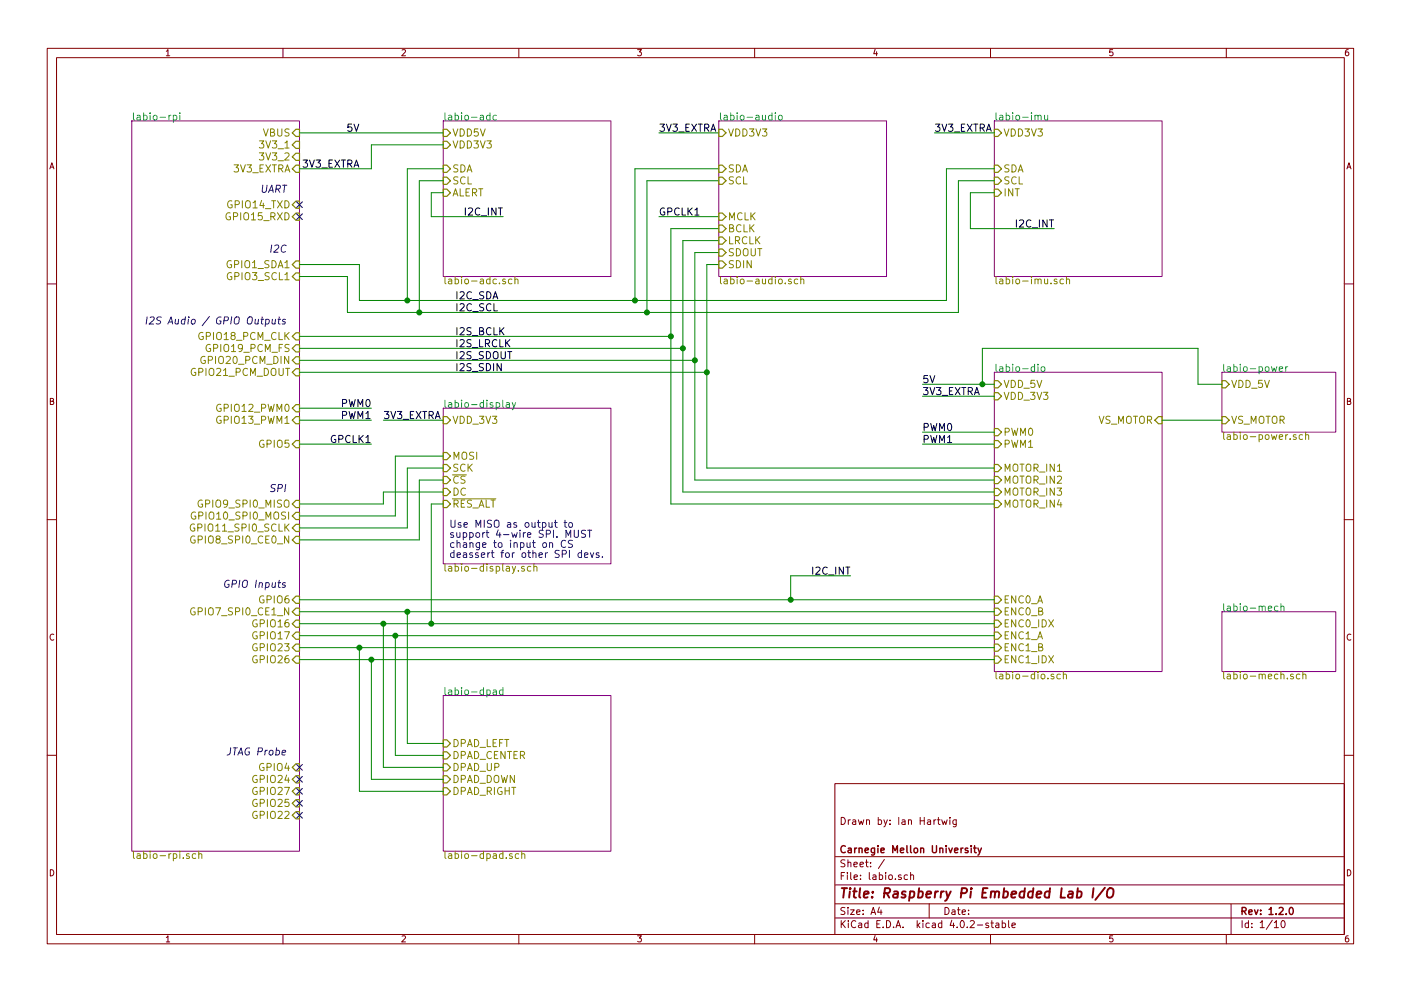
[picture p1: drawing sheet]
<svg xmlns="http://www.w3.org/2000/svg" width="297mm" height="210mm" viewBox="0 0 297 210" stroke-linecap="round" stroke-linejoin="round" font-family="sans-serif">
<g fill="none" stroke="#840000" stroke-width=".21">
<path d="M10 10.3h277v189.9h-277zM12 12.2h273v186.1h-273zM60 10.3v1.9M110 10.3v1.9M160 10.3v1.9M210 10.3v1.9M260 10.3v1.9M10 60.2h2M285 60.2h2M10 110.3h2M285 110.3h2M10 160.2h2"/>
<path d="M177 166.3h108v32h-108zM198.8 173.9h.5M199 173.4v1.3l.3 .2M199.7 173.9l.3 1 .3-.7 .2 .7 .3-1M201.4 173.4v.2M201.4 173.9v1M202.7 173.9v1.4l-.2 .1h-.4M202.7 174l-.4-.1-.3 .3 .1 .6 .2 .1 .4-.1M285 160.2h2M60 198.3v1.9M110 198.3v1.9M160 198.3v1.9"/>
<path d="M177 194.8h108M177 191.8h108M177 187.8h108M177 181.8h108M186.4 192.5l-.3 1h.9M186.8 193v1M187.5 182.3l-1.3 2M192.4 185.7l-.4-.1-.3 .3 .1 .6 .2 .1 .4-.1M193.1 185.7l.2-.1 .3 .1 .1 .9M193.1 185.1v1.5M197 191.8v3M209.6 195.9l-.4-.1-.2 .2 .1 .3 .5 .1v.3h-.6"/>
<path d="M210 198.3v1.9M210.1 195.8h.5M210.3 195.3v1.3l.3 .2M211.2 195.9h.5l.1 .9M211.8 196.2l-.7 .3 .2 .3 .5-.1M212.5 195.9l.4-.1 .3 .3-.1 .6h-.6M212.5 195.3v1.5M213.8 195.3v1.3l.2 .2M214.6 196.3l.7-.1-.1-.3-.4-.1-.2 .2v.7h.6M260 198.3v1.9M261 191.8v6.5M270.2 195.8l.4-.5v1.5"/>
<path d="M270.2 196.8h.8M271.8 195.5l.2-.2a.8 .8 0 0 1 .5 .8 .8 .8 0 0 1-.5 .7l-.4-.5z"/>
</g>
<path d="M205.9 179.4v.2M205.9 179.9v1M206.4 179.9h.6M206.6 179.4v1.3l.4 .2M207.3 179.9l.4 1M208.1 179.9l-.5 1.4-.3 .1M273.5 192.7l.2-.2a.8 .8 0 0 1 .5 .8 .8 .8 0 0 1-.5 .7l-.4-.5z" fill="none" stroke="#840000" stroke-width=".3"/>
<path d="M228.4 189.2l.6-.1 .3 .2-.1 1a.67 .67 0 0 1-.9 0M231.9 188.4l-.3 2M234.3 188.3l-2.1 2.6M234.9 188.7a.66 .66 0 0 1 1.1 0 1.43 1.43 0 0 1-.5 1.7l-.6-.1a1.49 1.49 0 0 1 0-1.6z" fill="none" stroke="#840000" stroke-width=".41"/>
<path d="M27.9 25.6h35.6v155h-35.6zM94 25.6h35.5v33.1h-35.5zM152.4 25.6h35.6v33.1h-35.6zM210.8 25.6h35.6v33.1h-35.6zM210.8 79h35.6v63.5h-35.6zM259.1 79h24.1v12.7h-24.1zM94 86.6h35.5v33h-35.5zM259.1 129.8h24.1v12.7h-24.1zM94 147.6h35.5v33h-35.5z" fill="none" stroke="#840084" stroke-width=".21"/>
<g fill="none" stroke="#008484" stroke-width=".21">
<path d="M36.2 24.5l-.4 .3M36.8 24.5h.4l.3 .3-.2 .6h-.5M36.8 24.5v1.5M38.1 23.9v.2M38.1 24.5v1M103.9 24.5h-.4l-.4 .3 .2 .6h.6M103.9 23.9v1.6M105.3 24.5h-.5l-.3 .3 .2 .6h.6M163.7 24.5h-.5l-.3 .3 .2 .6h.6M163.7 23.9v1.6M164.4 23.9v.2M164.4 24.5v1"/>
<path d="M165.1 24.6l.3-.1 .4 .1 .1 .6-.2 .2-.3 .1-.3-.2zM219.4 24.6l.1-.1a.36 .36 0 0 1 .6 .2v.8M220.1 24.7a.35 .35 0 0 1 .3-.3 .35 .35 0 0 1 .4 .3v.8M221.5 24.5v.9l.4 .1 .2-.2M222.1 24.5v1M220.1 77.3v.1M220.1 77.8v1M220.8 77.9l.2-.1 .5 .1v.6l-.1 .2-.4 .1-.2-.1zM271.2 78.3l.8-.1-.1-.3-.5-.1-.2 .2 .1 .7h.6M272.6 77.8v1M273 77.8l-.4 .3M106.6 84.9v1.3l.2 .2"/>
<path d="M107.4 85.5h.5l.1 .9M108 85.8l-.6 .1a.3 .3 0 0 0 .1 .5h.5M108.6 85.4l.4 1M109.3 85.4l-.5 1.4-.2 .1M270.9 128.7l-.4-.1-.3 .3 .2 .6h.5M271.6 128.7h.1a.36 .36 0 0 1 .5 .1v.8M271.6 128.1v1.5M104.6 146.5h.6l.1 .9M105.3 146.7l-.7 .2a.3 .3 0 0 0 .1 .5l.6-.1M106.6 146.5l-.4-.1-.3 .3 .1 .6h.6M106.6 145.9v1.5"/>
</g>
<g fill="none" stroke="#848400" stroke-width=".21">
<path d="M107.1 59.3l-.3-.1-.2 .2v.2l.5 .2v.3h-.5M108.5 59.3l-.4-.1-.3 .3 .1 .6h.6M109.2 59.4v-.1a.36 .36 0 0 1 .6 .1v.8M109.2 58.7v1.5M167.7 59.3l-.3-.1-.2 .2v.2l.5 .2v.3h-.5M169.1 59.3l-.4-.1-.3 .3 .2 .6h.5M169.8 59.4v-.1a.36 .36 0 0 1 .6 .1v.8M169.8 58.7v1.5M224.1 59.3l-.4-.1-.2 .2 .1 .2 .5 .2v.3h-.6M225.5 59.3l-.5-.1-.3 .3 .2 .6h.6M226.1 59.4l.1-.1a.36 .36 0 0 1 .6 .1v.8M226.1 58.7v1.5"/>
<path d="M274.8 92.3l-.4-.1-.2 .3 .1 .2 .5 .1v.4h-.6M276.2 92.3l-.5-.1-.3 .3 .2 .7h.6M276.8 92.4l.1-.1a.36 .36 0 0 1 .6 .2v.7M276.8 91.7v1.5M41.2 111.2a.71 .71 0 0 0-.9 .7 .71 .71 0 0 0 .9 .7l.1-.6h-.3M41.3 113.8a.71 .71 0 0 0-.9 .7 .71 .71 0 0 0 .9 .7l.1-.6h-.3M41.4 108.7a.71 .71 0 0 0-.9 .7 .71 .71 0 0 0 .9 .7l.1-.6h-.3M42.9 106.2a.71 .71 0 0 0-.9 .7 .71 .71 0 0 0 .9 .6l.1-.5h-.4M95.9 105.8h9.2M113.2 119.7v1.5M41.3 129a.71 .71 0 0 0-.9 .7 .71 .71 0 0 0 .9 .7l.1-.6h-.3M111.2 120.2h-.4l-.2 .2v.2l.6 .1v.4h-.6"/>
<path d="M112.5 120.2h-.4l-.3 .3 .2 .6h.5M113.2 120.3l.1-.1a.36 .36 0 0 1 .5 .2v.8M223.4 143.1l-.3-.1-.3 .3 .1 .2 .5 .1v.4h-.6M224.8 143.1l-.4-.1-.3 .3 .1 .7h.6M225.5 143.2v-.1a.36 .36 0 0 1 .6 .2v.7M225.5 142.5v1.5M274.2 143.1l-.4-.1-.2 .3 .1 .2 .5 .1v.4h-.6M275.6 143.1l-.4-.1-.3 .3 .1 .7h.6M276.2 143.2l.1-.1a.36 .36 0 0 1 .6 .2v.7M276.2 142.5v1.5M40.1 181.2l-.3-.1-.3 .3 .1 .2 .5 .1v.4h-.6M41.5 181.2l-.4-.1-.3 .3 .1 .7h.6"/>
<path d="M42.1 181.3l.1-.1a.36 .36 0 0 1 .6 .2v.7M42.1 180.6v1.5M108.6 181.2l-.4-.1-.2 .3 .1 .2 .5 .1v.4h-.6M110 181.2l-.4-.1-.4 .3 .2 .7h.6M110.6 181.3l.1-.1a.36 .36 0 0 1 .6 .2v.7M110.6 180.6v1.5"/>
</g>
<g fill="none" stroke="#848400" stroke-width=".25">
<path d="M62 30.7l.7-.7h.8v1.5h-.8zM62 28.2l.7-.8h.8v1.6h-.8zM62.7 32.5h.8v1.5h-.8l-.7-.7zM62.7 35h.8v1.6h-.8l-.7-.8zM94 35h.7l.8 .8-.8 .8h-.7zM94 37.6h.7l.8 .7-.8 .8h-.7zM94 27.4h.7l.8 .8-.8 .8h-.7zM94 30h.7l.8 .7-.8 .8h-.7zM152.4 35h.8l.7 .8-.7 .8h-.8zM152.4 37.6h.8l.7 .7-.7 .8h-.8zM152.4 27.4h.8l.7 .8-.7 .8h-.8zM210.8 27.4h.8l.7 .8-.7 .8h-.8z"/>
<path d="M210.8 37.6h.8l.7 .7-.7 .8h-.8zM210.8 35h.8l.7 .8-.7 .8h-.8zM62 46l.7-.8h.8v1.5h-.8zM62.7 42.7h.8v1.5h-.8l-.7-.8zM62.7 55.4h.8v1.5h-.8l-.7-.8zM62.7 57.9h.8v1.5h-.8l-.7-.7zM94 40.1h.7l.8 .8-.8 .8h-.7zM152.4 45.2h.8l.7 .8-.7 .7h-.8zM152.4 47.7h.8l.7 .8-.7 .8h-.8zM152.4 50.3h.8l.7 .7-.7 .8h-.8zM152.4 55.4h.8l.7 .7-.7 .8h-.8zM152.4 52.8h.8l.7 .8-.7 .8h-.8z"/>
<path d="M210.8 40.1h.8l.7 .8-.7 .8h-.8zM62 71.4l.7-.8h.8v1.5h-.8zM62.7 73.1h.8v1.6h-.8l-.7-.8zM62.7 75.7h.8v1.5h-.8l-.7-.8zM62.7 78.2h.8v1.6h-.8l-.7-.8zM62 94.2l.7-.7h.8v1.5h-.8zM62.7 88.4h.8v1.5h-.8l-.7-.8zM62.7 85.8h.8v1.6h-.8l-.7-.8zM94 88.4h.7l.8 .7-.8 .8h-.7zM94 98.5h.7l.8 .8-.8 .8h-.7zM94 96h.7l.8 .8-.8 .7h-.7zM210.8 83.3h.8l.7 .8-.7 .7h-.8z"/>
<path d="M210.8 90.9h.8l.7 .8-.7 .8h-.8zM210.8 93.5h.8l.7 .7-.7 .8h-.8zM210.8 98.5h.8l.7 .8-.7 .8h-.8zM210.8 80.8h.8l.7 .7-.7 .8h-.8zM245.6 88.4h.8v1.5h-.8l-.7-.8zM259.1 80.8h.7l.8 .7-.8 .8h-.7zM259.1 88.4h.7l.8 .7-.8 .8h-.7zM62.7 108.7h.8v1.5h-.8l-.7-.7zM62.7 106.2h.8v1.5h-.8l-.7-.8zM62.7 111.2h.8v1.6h-.8l-.7-.8zM62.7 113.8h.8v1.5h-.8l-.7-.8zM94 101.1h.7l.8 .7-.8 .8h-.7z"/>
<path d="M94 103.6h.7l.8 .8-.8 .8h-.7zM94 106.2h.7l.8 .7-.8 .8h-.7zM210.8 106.2h.8l.7 .7-.7 .8h-.8zM210.8 101.1h.8l.7 .7-.7 .8h-.8zM210.8 103.6h.8l.7 .8-.7 .8h-.8zM62 129.8l.7-.8h.8v1.6h-.8zM62 134.9l.7-.8h.8v1.5h-.8zM62.7 126.5h.8v1.5h-.8l-.7-.8zM62.7 139.2h.8v1.5h-.8l-.7-.8zM62.7 136.6h.8v1.6h-.8l-.7-.8zM62.7 131.6h.8v1.5h-.8l-.7-.8zM210.8 134.1h.8l.7 .8-.7 .7h-.8z"/>
<path d="M210.8 136.6h.8l.7 .8-.7 .8h-.8zM210.8 139.2h.8l.7 .7-.7 .8h-.8zM210.8 126.5h.8l.7 .7-.7 .8h-.8zM210.8 129h.8l.7 .8-.7 .8h-.8zM210.8 131.6h.8l.7 .7-.7 .8h-.8zM94 157h.7l.8 .7-.8 .8h-.7zM94 159.5h.7l.8 .8-.8 .7h-.7zM62 170.4l.7-.7h.8v1.5h-.8zM62.7 162h.8v1.6h-.8l-.7-.8zM62.7 167.1h.8v1.6h-.8l-.7-.8zM62.7 172.2h.8v1.5h-.8l-.7-.7zM62.7 164.6h.8v1.5h-.8l-.7-.8z"/>
<path d="M94 162h.7l.8 .8-.8 .8h-.7zM94 164.6h.7l.8 .7-.8 .8h-.7zM94 167.1h.7l.8 .8-.8 .8h-.7z"/>
</g>
<g fill="none" stroke="#008400" stroke-width=".21">
<path d="M63.5 28.2h30.5M94 30.7h-15.3v5.1h-15.2M94 35.8h-7.6v27.9M94 38.3h-5.1v28M139.7 28.2h12.7M152.4 35.8h-17.8v27.9M152.4 38.3h-15.2v28M198.1 28.2h12.7M210.8 35.8h-10.1v27.9h-124.5v-7.6h-12.7M210.8 38.3h-7.6v28h-129.5v-7.6h-10.2M94 40.9h-2.6v5.1h15.3M139.7 46h12.7"/>
<path d="M152.4 56.1h-2.5v43.2h60.9M152.4 48.5h-10.2v58.4h68.6M152.4 51h-7.6v53.4h66M152.4 53.6h-5.1v48.2h63.5M210.8 40.9h-5.1v7.6h17.8M63.5 71.4h78.7M63.5 73.9h81.3M63.5 76.4h83.8M63.5 79h86.4M63.5 89.1h15.2M63.5 86.6h15.2M63.5 94.2h15.2"/>
<path d="M81.3 89.1h12.7M94 99.3h-7.6v12.7h-22.9M94 96.8h-10.2v12.7h-20.3M195.6 84.1h15.2M195.6 91.7h15.2M195.6 94.2h15.2M195.6 81.5h15.2M208.3 81.5v-7.6h45.7v7.6h5.1M246.4 89.1h12.7M94 101.8h-5.1v12.7h-25.4M94 106.9h-2.6v25.4M94 104.4h-12.7v2.5h-17.8"/>
<path d="M63.5 139.9h147.3M63.5 137.4h147.3M63.5 134.9h147.3M63.5 132.3h147.3M63.5 129.8h147.3M63.5 127.2h147.3M76.2 137.4v30.5h17.8M78.7 139.9v25.4h15.3M81.3 132.3v30.5h12.7M83.8 134.9v25.4h10.2M86.4 129.8v27.9h7.6M180.3 122.2h-12.7v5"/>
</g>
<g fill="#008400" stroke="#008400" stroke-width=".25">
<circle cx="134.6" cy="63.7" r=".51"/>
<circle cx="137.2" cy="66.3" r=".51"/>
<circle cx="86.4" cy="63.7" r=".51"/>
<circle cx="88.9" cy="66.3" r=".51"/>
<circle cx="167.6" cy="127.2" r=".51"/>
<circle cx="149.9" cy="79" r=".51"/>
<circle cx="147.3" cy="76.4" r=".51"/>
<circle cx="144.8" cy="73.9" r=".51"/>
<circle cx="142.2" cy="71.4" r=".51"/>
<circle cx="86.4" cy="129.8" r=".51"/>
<circle cx="83.8" cy="134.9" r=".51"/>
<circle cx="81.3" cy="132.3" r=".51"/>
<circle cx="78.7" cy="139.9" r=".51"/>
<circle cx="76.2" cy="137.4" r=".51"/>
<circle cx="208.3" cy="81.5" r=".51"/>
<circle cx="91.4" cy="132.3" r=".51"/>
</g>
<g fill="none" stroke="#0000c2" stroke-width=".21">
<path d="M31.2 67.2l-.2 1.6M31.8 67.4l.6-.2 .3 .5-1.1 1.1h.9M34.2 67.3l-.6-.1-.2 .2-.1 .4 .6 .3 .1 .4-.3 .3-.6-.1M60.5 67.8a.39 .39 0 0 0-.6 .2v.2h.4l.2 .3-.3 .3-.4-.1M116.5 115.3l.1-.1a.36 .36 0 0 1 .6 .2v.7M117.6 110.9h.5M117.8 110.4v1.3l.3 .2M119.6 110.9h.6M119.8 110.4v1.3l.4 .2M119.9 114.8a.72 .72 0 0 0-1 .5 .72 .72 0 0 0 .7 .8l.3-.1M120 114v-1.5l.5 1.1 .5-1.1v1.5M120.6 111l.3-.1 .4 .1 .1 .6-.2 .2-.3 .1-.3-.2z"/>
<path d="M121.4 114.7l-.6-.1-.2 .2v.4l.6 .3 .2 .4-.3 .2h-.6M121.7 112.5v1.2l.3 .3h.3l.3-.3v-1.2M123.3 117.3h-.4l-.3 .3 .1 .6h.6M123.3 116.8v1.5M123.9 117.8l.8-.2-.1-.3h-.4l-.3 .2 .1 .7h.6M124.2 112.6l-.6-.1-.3 .1v.5l.7 .3 .2 .3-.3 .3-.6-.1M124.6 112.5h.9M125 112.5v1.5M125.2 117.3l.3 1 .4-1M127 117.3h-.4l-.2 .2 .1 .2 .5 .2v.3h-.6M127.7 118.1v.2M48.6 123.2a.78 .78 0 0 0-.9 .4 .78 .78 0 0 0 .3 1l.5-.1 .1-.5h-.3"/>
</g>
<g fill="none" stroke="#000084" stroke-width=".21">
<path d="M62.9 45.4l1.2 1.2M62.9 42.8l1.2 1.2M64.1 45.4l-1.2 1.2M64.1 42.8l-1.2 1.2M62.9 172.4l1.2 1.2M62.9 169.8l1.2 1.2M62.9 167.3l1.2 1.2M62.9 164.7l1.2 1.3M62.9 162.2l1.2 1.2M64.1 172.4l-1.2 1.2M64.1 169.8l-1.2 1.2M64.1 167.3l-1.2 1.2"/>
<path d="M64.1 164.7l-1.2 1.3M64.1 162.2l-1.2 1.2"/>
</g>
<text font-size="2.8" fill="#840000" x="178" y="190.5">Title: Raspberry Pi Embedded Lab I/O</text>
<g font-size="2.1" fill="#008484">
<text x="27.9" y="25.5">labio-rpi</text>
<text x="94" y="25.5">labio-adc</text>
<text x="152.4" y="25.5">labio-audio</text>
<text x="210.8" y="25.5">labio-imu</text>
<text x="210.8" y="78.9">labio-dio</text>
<text x="259.1" y="78.9">labio-power</text>
<text x="94" y="86.5">labio-display</text>
<text x="259.1" y="129.7">labio-mech</text>
<text x="94" y="147.5">labio-dpad</text>
</g>
<g font-size="2.1" fill="#848400">
<text x="55.7" y="29">VBUS</text>
<text x="95.9" y="29">VDD5V</text>
<text x="154.3" y="29">VDD3V3</text>
<text x="212.8" y="29">VDD3V3</text>
<text x="55.4" y="31.5">3V3_1</text>
<text x="55.4" y="34">3V3_2</text>
<text x="95.9" y="31.5">VDD3V3</text>
<text x="49.4" y="36.6">3V3_EXTRA</text>
<text x="95.9" y="36.6">SDA</text>
<text x="95.9" y="39.1">SCL</text>
<text x="95.9" y="41.7">ALERT</text>
<text x="154.3" y="36.6">SDA</text>
<text x="154.3" y="39.1">SCL</text>
<text x="212.8" y="39.1">SCL</text>
<text x="212.8" y="36.6">SDA</text>
<text x="212.8" y="41.7">INT</text>
<text x="48.2" y="46.7">GPIO15_RXD</text>
<text x="48.5" y="44.2">GPIO14_TXD</text>
<text x="154.3" y="46.7">MCLK</text>
<text x="154.3" y="49.3">BCLK</text>
<text x="154.3" y="51.8">LRCLK</text>
<text x="48.2" y="56.9">GPIO1_SDA1</text>
<text x="48.5" y="59.4">GPIO3_SCL1</text>
<text x="154.3" y="56.9">SDIN</text>
<text x="154.3" y="54.4">SDOUT</text>
<text x="94" y="60.3">labio-adc.sch</text>
<text x="152.4" y="60.3">labio-audio.sch</text>
<text x="210.8" y="60.3">labio-imu.sch</text>
<text x="42.5" y="72.1">GPIO18_PCM_CLK</text>
<text x="43.2" y="77.2">GPIO20_PCM_DIN</text>
<text x="44.1" y="74.7">GPIO19_PCM_FS</text>
<text x="40.8" y="79.8">GPIO21_PCM_DOUT</text>
<text x="212.8" y="82.3">VDD_5V</text>
<text x="261" y="82.3">VDD_5V</text>
<text x="46.4" y="89.9">GPIO13_PWM1</text>
<text x="46.4" y="87.4">GPIO12_PWM0</text>
<text x="95.9" y="89.9">VDD_3V3</text>
<text x="212.8" y="84.8">VDD_3V3</text>
<text x="232.5" y="89.9">VS_MOTOR</text>
<text x="261" y="89.9">VS_MOTOR</text>
<text x="55.1" y="95">GPIO5</text>
<text x="212.8" y="92.5">PWM0</text>
<text x="212.8" y="95">PWM1</text>
<text x="259.1" y="93.3">labio-power.sch</text>
<text x="95.9" y="100.1">SCK</text>
<text x="95.9" y="97.5">MOSI</text>
<text x="212.8" y="100.1">MOTOR_IN1</text>
<text x="42.7" y="107.7">GPIO9_SPI0_MISO</text>
<text x="95.9" y="102.6">CS</text>
<text x="95.9" y="105.2">DC</text>
<text x="95.9" y="107.7">RES_ALT</text>
<text x="212.8" y="107.7">MOTOR_IN4</text>
<text x="212.8" y="102.6">MOTOR_IN2</text>
<text x="212.8" y="105.2">MOTOR_IN3</text>
<text x="41.2" y="112.8">GPIO11_SPI0_SCLK</text>
<text x="41.5" y="110.2">GPIO10_SPI0_MOSI</text>
<text x="41.3" y="115.3">GPIO8_SPI0_CE0_N</text>
<text x="94" y="121.3">labio-display.sch</text>
<text x="41.3" y="130.6">GPIO7_SPI0_CE1_N</text>
<text x="55.1" y="128">GPIO6</text>
<text x="212.8" y="128">ENC0_A</text>
<text x="212.8" y="130.6">ENC0_B</text>
<text x="53.9" y="135.6">GPIO17</text>
<text x="53.9" y="133.1">GPIO16</text>
<text x="212.8" y="135.6">ENC1_A</text>
<text x="212.8" y="133.1">ENC0_IDX</text>
<text x="53.9" y="140.7">GPIO26</text>
<text x="53.9" y="138.2">GPIO23</text>
<text x="212.8" y="138.2">ENC1_B</text>
<text x="212.8" y="140.7">ENC1_IDX</text>
<text x="210.8" y="144.1">labio-dio.sch</text>
<text x="259.1" y="144.1">labio-mech.sch</text>
<text x="95.9" y="158.5">DPAD_LEFT</text>
<text x="95.9" y="161">DPAD_CENTER</text>
<text x="53.9" y="166.1">GPIO24</text>
<text x="55.1" y="163.6">GPIO4</text>
<text x="95.9" y="163.6">DPAD_UP</text>
<text x="95.9" y="166.1">DPAD_DOWN</text>
<text x="53.9" y="168.7">GPIO27</text>
<text x="53.9" y="173.7">GPIO22</text>
<text x="53.9" y="171.2">GPIO25</text>
<text x="95.9" y="168.7">DPAD_RIGHT</text>
<text x="27.9" y="182.2">labio-rpi.sch</text>
<text x="94" y="182.2">labio-dpad.sch</text>
</g>
<g font-size="2.1">
<text x="73.6" y="27.9">5V</text>
<text x="139.7" y="27.9">3V3_EXTRA</text>
<text x="198.1" y="27.9">3V3_EXTRA</text>
<text x="64.1" y="35.6">3V3_EXTRA</text>
<text x="98.8" y="45.7">I2C_INT</text>
<text x="139.7" y="45.7">GPCLK1</text>
<text x="215.6" y="48.3">I2C_INT</text>
<text x="96.5" y="63.5">I2C_SDA</text>
<text x="96.5" y="66">I2C_SCL</text>
<text x="96.5" y="71.1">I2S_BCLK</text>
<text x="96.5" y="73.7">I2S_LRCLK</text>
<text x="96.5" y="76.2">I2S_SDOUT</text>
<text x="96.5" y="78.7">I2S_SDIN</text>
<text x="195.6" y="83.8">3V3_EXTRA</text>
<text x="195.6" y="81.3">5V</text>
<text x="72.4" y="86.4">PWM0</text>
<text x="72.4" y="88.9">PWM1</text>
<text x="81.3" y="88.9">3V3_EXTRA</text>
<text x="70.1" y="94">GPCLK1</text>
<text x="195.6" y="91.4">PWM0</text>
<text x="195.6" y="94">PWM1</text>
<text x="172.4" y="121.9">I2C_INT</text>
</g>
<g font-size="2.1" fill="#0000c2">
<text x="55.1" y="40.9">UART</text>
<text x="57.7" y="53.6">I2C</text>
<text x="35.4" y="68.8">I2S Audio / GPIO Outputs</text>
<text x="57.5" y="104.4">SPI</text>
<text x="95.2" y="112">Use MISO as output to</text>
<text x="95.2" y="114.1">support 4-wire SPI. MUST</text>
<text x="95.2" y="116.2">change to input on CS</text>
<text x="95.2" y="118.4">deassert for other SPI devs.</text>
<text x="48.7" y="124.7">GPIO Inputs</text>
<text x="48.7" y="160.3">JTAG Probe</text>
</g>
<g font-size="2.1" fill="#840000">
<text x="178" y="175">Drawn by: Ian Hartwig</text>
<text x="178" y="184">Sheet: /</text>
<text x="178" y="181">Carnegie Mellon University</text>
<text x="178" y="186.7">File: labio.sch</text>
<text x="178" y="196.9">KiCad E.D.A. kicad 4.0.2-stable</text>
<text x="178" y="194.1">Size: A4</text>
<text x="200" y="194.1">Date:</text>
<text x="263" y="194.1">Rev: 1.2.0</text>
<text x="263" y="196.9">Id: 1/10</text>
</g>
<g font-size="1.8" fill="#840000">
<text x="35" y="11.9">1</text>
<text x="85" y="11.9">2</text>
<text x="135" y="11.9">3</text>
<text x="185" y="11.9">4</text>
<text x="235" y="11.9">5</text>
<text x="285" y="11.9">6</text>
<text x="10.4" y="35.9">A</text>
<text x="285.4" y="35.9">A</text>
<text x="10.4" y="85.9">B</text>
<text x="285.4" y="85.9">B</text>
<text x="10.4" y="135.9">C</text>
<text x="285.4" y="135.9">C</text>
<text x="10.4" y="185.9">D</text>
<text x="285.4" y="185.9">D</text>
<text x="35" y="199.9">1</text>
<text x="85" y="199.9">2</text>
<text x="135" y="199.9">3</text>
<text x="185" y="199.9">4</text>
<text x="235" y="199.9">5</text>
<text x="285" y="199.9">6</text>
</g>
</svg>
